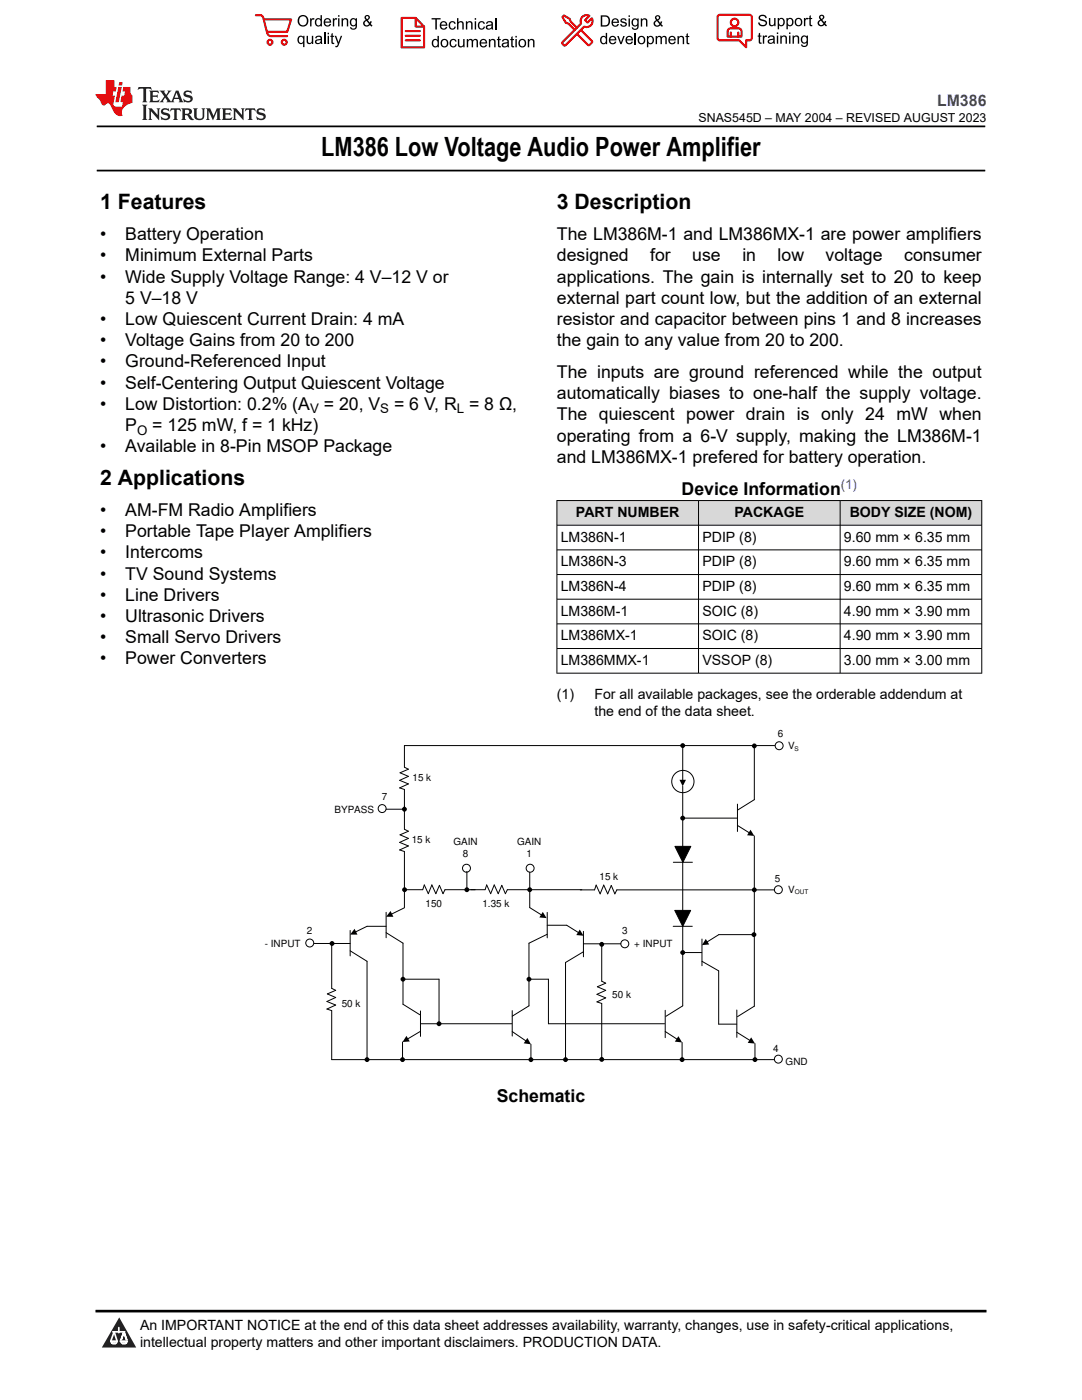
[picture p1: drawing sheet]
<svg xmlns="http://www.w3.org/2000/svg" width="216mm" height="279mm" viewBox="0 0 216 279" stroke-linecap="round" stroke-linejoin="round" font-family="sans-serif">
<path d="M19.3 25.2h177.3M19.3 34h177.3" fill="none" stroke="#000" stroke-width=".35"/>
<g fill="#d8d8d8">
<path d="M111.1 99.9h84.8v4.9h-84.8z" fill-rule="evenodd"/>
<path d="M111.2 100h28.1v4.8h-28.1z" fill-rule="evenodd"/>
<path d="M139.4 100h28.2v4.8h-28.2z" fill-rule="evenodd"/>
<path d="M167.7 100h28.1v4.8h-28.1z" fill-rule="evenodd"/>
</g>
<g fill="none" stroke="#000" stroke-width=".2">
<path d="M111.1 99.9h84.9M111.1 99.8v34.6M139.4 99.8v34.6M167.6 99.8v34.6M195.9 99.8v34.6M111.1 104.8h84.9M111.1 109.7h84.9M111.1 114.7h84.9M111.1 119.6h84.9M111.1 124.5h84.9M111.1 129.4h84.9M111.1 134.3h84.9"/>
<path d="M136.2 148.8v7M136.2 156.9v43.8l-3.3 2.1M150.2 148.9h.3v10.7l-3.3 2.1M154.6 148.8h-73.9v4.3l.8 .4-1.7 .7 1.7 .7-1.8 .8 1.8 .7-1.8 .8 1 .4v7.9l.8 .4-1.7 .7 1.7 .7-1.8 .8 1.8 .7-1.8 .8 1 .3v11.2M77 161.5h3.7M80.4 177.6h3.9l.4-1 .8 1.8 .7-1.8 .8 1.8 .7-1.7 .7 1.7 .4-.8h8l.3-1 .8 1.8 .7-1.8 .8 1.8 .7-1.7 .7 1.7 .4-.8h14.9M93.2 173.9v3.7M105.7 174.1v7l2.4 1.5M115.8 177.6h2.8l.4-1 .8 1.8 .7-1.8 .8 1.8 .7-1.7 .7 1.7 .4-.8h31.4M134.4 172.1h3.8M134.7 168.9h3.1l-1.5 3.2zM135.9 163.3h11.2"/>
<path d="M147.2 160.5v5.4M147.2 164.7l2.4 1.5M150.5 166.8v34l-3.3 2.1M62.7 188.3h7.2M66.2 188.3v8.9l.8 .4-1.7 .8 1.7 .7-1.8 .8 1.8 .7-1.8 .8 1 .3v9.8h88.3M69.9 185.7v5.1M69.9 189.8l3.3 2v19.7M77 184.9h-3.8l-2.3 1.1M77 182.1v5.1M77 186.1l3.4 2.1v12.2l3.4 2.1M80.1 195.4h7.5v8.9M80.7 181.2l-2.6 1.3"/>
<path d="M105.2 195.4h4.2v8.9h23.2M109.2 186.5l-3.7 1.7v12.5l-3.3 2.1M109.2 182.1v5.1M109.2 184.7h3.9l2.4 1.4M116.4 189.9l-3.6 2.2v19.4M116.4 185.9v5M116.4 188.4h7.5M119.8 188.5h.3v7.3l.8 .4-1.7 .7 1.7 .7-1.8 .8 1.8 .8-1.8 .7 1 .4v11.1h-.3M134.3 184.9h3.8M134.6 181.7h3.2l-1.6 3.2zM135.9 190.1h4.1M140.1 187.4v5.3"/>
<path d="M140.1 191.8l3.3 2v10.6h3.6M150.4 186.5h-7l-2.4 1.5M80.3 208v3.5M83.9 205.8l-2.6 1.6M83.9 201.8v5M83.9 204.3h18.2M102.2 201.7v5.1M102.2 205.9l2.8 1.9M105.9 208.4v3.1M132.7 201.6v5.5M132.7 205.9l2.4 1.5M136.1 208v3.5"/>
<path d="M147 206l2.7 1.7M147 201.6v5.4M150.6 208.3v3.2"/>
<circle cx="136.3" cy="156" r="2.22"/>
<circle cx="155.5" cy="148.8" r=".79"/>
<circle cx="76.3" cy="161.4" r=".79"/>
<circle cx="93.1" cy="173.3" r=".79"/>
<circle cx="105.8" cy="173.3" r=".79"/>
<circle cx="155.3" cy="177.6" r=".79"/>
<circle cx="61.8" cy="188.2" r=".79"/>
<circle cx="124.7" cy="188.4" r=".79"/>
<circle cx="155.3" cy="211.4" r=".79"/>
</g>
<g fill="#000">
<path d="M135.6 155.6h1.3l-.7 1.3zM134.7 168.9h3.1l-1.5 3.2zM149.8 165.6l.7 1.2-1.4-.1zM70.8 185.4l.5 1.1h-1.4zM77.9 181.8l.6 1.2h-1.5zM108.3 182l.8 1.2-1.5-.1zM115.7 185.5l.7 1.2-1.4-.1zM134.6 181.7h3.2l-1.6 3.2zM140.8 187.4l.7 1.1-1.4 .1zM81.1 206.7l.7 1.1-1.5 .2zM105.2 207.1l.7 1.3-1.4-.2zM135.4 206.8l.7 1.2-1.4-.1z"/>
<path d="M149.9 207l.7 1.3-1.4-.2z"/>
<circle cx="136.2" cy="148.8" r=".49"/>
<circle cx="150.5" cy="148.9" r=".49"/>
<circle cx="80.7" cy="161.5" r=".49"/>
<circle cx="80.7" cy="177.6" r=".49"/>
<circle cx="93.2" cy="177.6" r=".49"/>
<circle cx="105.7" cy="177.6" r=".49"/>
<circle cx="136.2" cy="163.3" r=".49"/>
<circle cx="150.5" cy="177.6" r=".49"/>
<circle cx="66.3" cy="188.3" r=".49"/>
<circle cx="80.4" cy="195.4" r=".49"/>
<circle cx="105.6" cy="195.4" r=".49"/>
<circle cx="120.1" cy="188.5" r=".49"/>
<circle cx="136.2" cy="190.1" r=".49"/>
<circle cx="150.4" cy="186.5" r=".49"/>
<circle cx="73.2" cy="211.5" r=".49"/>
<circle cx="80.3" cy="211.5" r=".49"/>
<circle cx="87.6" cy="204.3" r=".49"/>
<circle cx="105.9" cy="211.5" r=".49"/>
<circle cx="112.8" cy="211.5" r=".49"/>
<circle cx="120.1" cy="211.4" r=".49"/>
<circle cx="136.1" cy="211.5" r=".49"/>
<circle cx="150.6" cy="211.5" r=".49"/>
</g>
<path d="M0 0h215.9v23.8h-215.9z" fill-rule="evenodd" fill="#fff"/>
<path d="M27.7 17.4l-.2 .6 .5-.3h.6v.1v2.2l-.2 .4h1l-.2-.4v-2.2v-.1h.5l.5 .3-.1-.6zM29.8 18.1l.2 .4v1.5l-.2 .4h1.9l.1-.6a1.08 1.08 0 0 1-1.3 .2v-.7h.6l.4 .2v-.6l-.4 .2h-.6v-.6l.2-.1a1 1 0 0 1 1 .2l-.1-.5zM31.8 18.1l1 1.1-1 1.2h.9l-.2-.2 .4-.7 .5 .7-.2 .2h1.6l-.2-.2 .1-.4h1l.1 .4-.1 .2h.9l-.2-.3-.8-2h-.5l-1 2.2-.8-1.1 .9-1.1h-.8l.2 .2-.5 .7-.3-.7 .1-.2zM35.2 18.5l.4 1h-.8zM36.8 18.2a.65 .65 0 0 0-.2 .7 .65 .65 0 0 0 .6 .5l.7 .2 .1 .2a.79 .79 0 0 1-.7 .4 .79 .79 0 0 1-.7-.5l.1 .7 .2-.1a.93 .93 0 0 0 1.1 .1 .93 .93 0 0 0 .4-1 1.46 1.46 0 0 0-1.2-.6l-.1-.3a1.09 1.09 0 0 1 1.2 .2l-.2-.6-.1 .1-.6-.2zM28.4 20.9l.2 .4v2.3l-.2 .3h1l-.2-.3v-2.3l.2-.4zM29.6 21.6l.2 .4v1.6l-.2 .3h.8l-.3-.3v-1.4l1.7 1.8v-2l.2-.4h-.8l.2 .2 .1 1.1-1.2-1.3zM32.3 21.8a.65 .65 0 0 0-.2 .7 .65 .65 0 0 0 .7 .4l.6 .2 .1 .2a.79 .79 0 0 1-.7 .4 .79 .79 0 0 1-.7-.5l.1 .7 .2-.1a.93 .93 0 0 0 1.1 .1 .93 .93 0 0 0 .4-.9 1.46 1.46 0 0 0-1.2-.6l-.1-.4a1.09 1.09 0 0 1 1.2 .2l-.2-.6-.1 .1-.6-.1zM34.1 21.6l-.1 .7a.63 .63 0 0 1 .7-.4l.1 1.7-.3 .3h1l-.2-.3v-1.7a.66 .66 0 0 1 .8 .4l-.1-.7zM36.2 21.6l.2 .4v1.6l-.2 .3h.9l-.2-.2v-.7h.5l.1 .2a.79 .79 0 0 0 1.2 .6l-1-.9a.61 .61 0 0 0 .6-.6 .61 .61 0 0 0-.5-.6zM36.9 21.9h.2a.47 .47 0 0 1 .5 .1 .47 .47 0 0 1 .1 .5l-.2 .2h-.6zM38.5 21.6l.2 .2a2.27 2.27 0 0 0 .4 2 1.04 1.04 0 0 0 1.7-.7v-1.3l.2-.2h-.8l.2 .4v1.1a.6 .6 0 0 1-.6 .6 .6 .6 0 0 1-.6-.6v-1.1l.3-.4zM41.1 21.6l.2 .4v1.6l-.2 .3h.7l-.2-.3v-1.5l.9 1.9 .8-1.9v1.5l-.2 .3h1l-.3-.3v-1.6l.3-.4h-.8l-.7 1.5-.7-1.5zM44.3 21.6l.2 .4v1.6l-.2 .3h1.9l.1-.5a1.09 1.09 0 0 1-1.3 .1v-.6h.6l.4 .1v-.6l-.4 .2h-.6v-.6l.2-.1a1.01 1.01 0 0 1 1 .3l-.1-.6zM46.4 21.6l.3 .4v1.6l-.3 .3h.8l-.2-.3v-1.4l1.6 1.8v-2l.2-.4h-.7l.2 .2v1.1l-1.2-1.3zM49 21.6l-.1 .7a.63 .63 0 0 1 .8-.4v1.7l-.3 .3h1l-.2-.3v-1.7a.66 .66 0 0 1 .8 .4l-.1-.7zM51.4 21.8a.65 .65 0 0 0-.2 .7 .65 .65 0 0 0 .6 .4l.6 .2 .2 .2a.79 .79 0 0 1-.8 .4 .79 .79 0 0 1-.6-.5l.1 .7 .2-.1a.93 .93 0 0 0 1 .1 .93 .93 0 0 0 .5-.9 1.46 1.46 0 0 0-1.3-.6l-.1-.4a1.09 1.09 0 0 1 1.3 .2l-.2-.6-.2 .1-.5-.1z" fill="#231f20"/>
<path d="M21.1 16v2.8h-2.1l.1 .3 .9 1a.95 .95 0 0 0 .9 .9 .59 .59 0 0 1 .6-.4 .59 .59 0 0 1 .5 .4l.4 .8a1.59 1.59 0 0 0 2.1 1.3 1.61 1.61 0 0 1 1-2.2l1-.4-.1-1.5a1.59 1.59 0 0 1-.4-1.6h-1.4l-.2 .9h.5l-.1 .8h-.5l-.2 1v.2l.4 .1-.2 .9h-.6a.73 .73 0 0 1-1.1-.7l.3-1.5h-.5l.2-.8h.5l.2-.9h-.5v-1.4zM23.6 17.4l-.6 3h.7l.6-3zM23.8 16.4l-.1 .7h.7l.1-.7z" fill="#ed1c24"/>
<g fill="#000">
<path d="M59.4 4.2a1.12 1.12 0 0 1 2.2 0 1.12 1.12 0 0 1-2.2 0zM59.9 3.5a.89 .89 0 0 0-.1 1.1 .89 .89 0 0 0 1.1 .4 .88 .88 0 0 0 .3-1.3 .88 .88 0 0 0-1.3-.2z" fill-rule="evenodd"/>
<path d="M59.5 7.3l.5-.2 .5 .3v-.3h.3v2.3h-.3v-.8a.74 .74 0 0 1-1 0 .74 .74 0 0 1-.1-1zM59.8 7.5a.57 .57 0 0 0-.2 .7 .57 .57 0 0 0 .8 .2 .57 .57 0 0 0 .1-.7 .57 .57 0 0 0-.7-.2z" fill-rule="evenodd"/>
<path d="M61.9 3.6h.2v.3l.2-.2 .3-.1 .2 .1-.1 .3a.36 .36 0 0 0-.5 0 .36 .36 0 0 0 0 .4v.9h-.3z" fill-rule="evenodd"/>
<path d="M61.2 7.1h.3v.9a.41 .41 0 0 0 .4 .6 .41 .41 0 0 0 .3-.6v-.9h.3v1.7h-.2v-.3a.58 .58 0 0 1-.7 .3 .58 .58 0 0 1-.4-.6z" fill-rule="evenodd"/>
<path d="M63 3.8l.5-.2 .5 .2v-.8h.2v2.3h-.2v-.2a.75 .75 0 0 1-1-.1 .75 .75 0 0 1-.1-1zM63.2 4a.57 .57 0 0 0-.1 .7 .57 .57 0 0 0 .8 .2 .57 .57 0 0 0 .1-.7 .57 .57 0 0 0-.8-.2z" fill-rule="evenodd"/>
<path d="M63 7.3a.74 .74 0 0 1 1-.1 .74 .74 0 0 1 .3 .9v.7h-.3v-.2a.57 .57 0 0 1-.8 .2 .57 .57 0 0 1-.2-.8l1-.3a.41 .41 0 0 0-.4-.4 .41 .41 0 0 0-.4 .4l-.3-.1zM63.2 8.2a.35 .35 0 0 0 .2 .5 .35 .35 0 0 0 .5-.3l.1-.4z" fill-rule="evenodd"/>
<path d="M65.4 6.5h.3v.3h-.3zM65.4 7.1h.3v1.7h-.3z" fill-rule="evenodd"/>
<path d="M64.8 3.8a.76 .76 0 0 1 .9-.1 .76 .76 0 0 1 .4 .8h-1.2a.47 .47 0 0 0 .3 .6 .47 .47 0 0 0 .6-.4l.3 .1a.82 .82 0 0 1-1.3 .3 .82 .82 0 0 1 0-1.3zM65 4l-.1 .3h.9l-.3-.4z" fill-rule="evenodd"/>
<path d="M66.4 3.6h.3v.3l.1-.2 .4-.1 .1 .1-.1 .3a.36 .36 0 0 0-.4 0 .36 .36 0 0 0-.1 .4v.9h-.3z" fill-rule="evenodd"/>
<path d="M66.1 6.7l.3-.1v.5h.3v.3h-.3v.9l.1 .2h.2v.3a.41 .41 0 0 1-.4-.1 .41 .41 0 0 1-.2-.4v-.9h-.2v-.3h.2z" fill-rule="evenodd"/>
<path d="M66.8 7.1h.3l.4 1.4 .5-1.4h.3l-.6 1.7a.57 .57 0 0 1-.8 .6v-.3a.37 .37 0 0 0 .5-.3z" fill-rule="evenodd"/>
<path d="M67.5 3h.2v.3h-.2zM67.5 3.6h.2v1.7h-.2z" fill-rule="evenodd"/>
<path d="M68.2 3.6h.2v.3a.58 .58 0 0 1 .7-.3 .58 .58 0 0 1 .4 .7v1h-.3v-1a.4 .4 0 0 0-.4-.5 .4 .4 0 0 0-.4 .6v.9h-.2z" fill-rule="evenodd"/>
<path d="M70 3.8l.5-.2 .5 .2v-.2h.2v1.5a.71 .71 0 0 1-.5 .8 .71 .71 0 0 1-.8-.5h.2a.46 .46 0 0 0 .6 .3 .46 .46 0 0 0 .3-.6 .78 .78 0 0 1-1.1-.2 .78 .78 0 0 1 .1-1.1zM70.2 4a.53 .53 0 0 0-.1 .8 .53 .53 0 0 0 .8 0 .54 .54 0 0 0 0-.7 .54 .54 0 0 0-.7-.1z" fill-rule="evenodd"/>
<path d="M72.9 3.1a.53 .53 0 0 1 .8 .1 .53 .53 0 0 1-.3 .8l.4 .5 .1-.3 .3 .1-.2 .5 .3 .3-.2 .2-.3-.3a.71 .71 0 0 1-1.2 .1 .71 .71 0 0 1 .4-1.1l-.3-.5zM73 3.5a.3 .3 0 0 0 .6 0 .3 .3 0 0 0-.6 0zM72.9 4.3a.45 .45 0 0 0 0 .7 .45 .45 0 0 0 .7-.2l-.5-.6z" fill-rule="evenodd"/>
<path d="M86.1 3.6h1.8v.3h-.7v2h-.3v-2h-.8z" fill-rule="evenodd"/>
<path d="M86.3 8l.5-.2 .5 .2v-.8h.3v2.2h-.3v-.2a.76 .76 0 0 1-1 0 .76 .76 0 0 1-.1-1zM86.6 8.1a.58 .58 0 0 0-.2 .8 .58 .58 0 0 0 .8 .2 .58 .58 0 0 0 .1-.8 .58 .58 0 0 0-.7-.2z" fill-rule="evenodd"/>
<path d="M88.2 7.9a.81 .81 0 0 1 1.1 .2 .81 .81 0 0 1-.2 1.1 .81 .81 0 0 1-1.1-.1l-.1-.8zM88.3 8.1a.57 .57 0 0 0 0 .9 .57 .57 0 0 0 .8 0 .57 .57 0 0 0 0-.8 .57 .57 0 0 0-.8-.1z" fill-rule="evenodd"/>
<path d="M88 4.4a.77 .77 0 0 1 .9-.1 .77 .77 0 0 1 .4 .8h-1.3a.48 .48 0 0 0 .4 .6 .48 .48 0 0 0 .6-.3h.3a.83 .83 0 0 1-1.3 .4 .83 .83 0 0 1 0-1.4zM88.2 4.6l-.2 .3h1l-.3-.4z" fill-rule="evenodd"/>
<path d="M89.7 4.4a.7 .7 0 0 1 1.2 .3l-.2 .1a.45 .45 0 0 0-.6-.3 .45 .45 0 0 0-.3 .6 .45 .45 0 0 0 .3 .6 .45 .45 0 0 0 .6-.4h.3a.76 .76 0 0 1-1.1 .6 .76 .76 0 0 1-.3-1.1z" fill-rule="evenodd"/>
<path d="M89.9 8a.7 .7 0 0 1 1.2 .3h-.3a.45 .45 0 0 0-.5-.3 .45 .45 0 0 0-.3 .6 .45 .45 0 0 0 .3 .6 .45 .45 0 0 0 .6-.4l.2 .1a.76 .76 0 0 1-1 .5 .76 .76 0 0 1-.4-1.1z" fill-rule="evenodd"/>
<path d="M91.2 3.6h.3v.8a.59 .59 0 0 1 .7-.2 .59 .59 0 0 1 .3 .7v1h-.2v-1a.4 .4 0 0 0-.5-.4 .4 .4 0 0 0-.3 .5v.9h-.3z" fill-rule="evenodd"/>
<path d="M91.4 7.8h.2v.9a.41 .41 0 0 0 .5 .5 .41 .41 0 0 0 .3-.5v-.9h.3v1.6h-.3v-.2a.58 .58 0 0 1-.7 .3 .58 .58 0 0 1-.3-.7z" fill-rule="evenodd"/>
<path d="M93 4.2h.2v.3a.59 .59 0 0 1 .7-.3 .59 .59 0 0 1 .4 .7v1h-.3v-1a.41 .41 0 0 0-.4-.5 .41 .41 0 0 0-.4 .6v.9h-.2z" fill-rule="evenodd"/>
<path d="M93.1 7.8h.3v.2a.56 .56 0 0 1 1 0 .54 .54 0 0 1 .6-.2 .54 .54 0 0 1 .4 .5v1.1h-.3v-1a.34 .34 0 0 0-.3-.4 .34 .34 0 0 0-.4 .3v1.1h-.3v-1a.38 .38 0 0 0-.5-.4 .38 .38 0 0 0-.2 .6v.8h-.3z" fill-rule="evenodd"/>
<path d="M94.7 3.6h.3v.3h-.3zM94.7 4.2h.3v1.7h-.3z" fill-rule="evenodd"/>
<path d="M95.5 4.4a.7 .7 0 0 1 1.3 .3l-.3 .1a.45 .45 0 0 0-.6-.3 .45 .45 0 0 0-.3 .6 .45 .45 0 0 0 .3 .6 .45 .45 0 0 0 .6-.4h.3a.76 .76 0 0 1-1.1 .6 .76 .76 0 0 1-.3-1.1z" fill-rule="evenodd"/>
<path d="M95.9 8a.77 .77 0 0 1 .9-.2 .77 .77 0 0 1 .4 .9h-1.2a.48 .48 0 0 0 .3 .5 .48 .48 0 0 0 .6-.3h.3a.83 .83 0 0 1-1.3 .4 .83 .83 0 0 1 0-1.3zM96.1 8.1l-.1 .4h.9l-.2-.5z" fill-rule="evenodd"/>
<path d="M97.5 7.8h.3v.2a.59 .59 0 0 1 .7-.2 .59 .59 0 0 1 .4 .6v1h-.3v-1a.41 .41 0 0 0-.5-.4 .41 .41 0 0 0-.3 .5v.9h-.3z" fill-rule="evenodd"/>
<path d="M97.1 4.4a.74 .74 0 0 1 1-.1 .74 .74 0 0 1 .3 .9v.7h-.3v-.2a.59 .59 0 0 1-.8 .2 .59 .59 0 0 1-.3-.8l1.1-.3a.42 .42 0 0 0-.4-.4 .42 .42 0 0 0-.5 .4l-.2-.1zM97.3 5.3a.36 .36 0 0 0 .2 .5 .36 .36 0 0 0 .5-.2l.1-.5z" fill-rule="evenodd"/>
<path d="M99.4 7.4l.2-.2v.6h.3v.2h-.3v1l.1 .2h.2l.1 .2a.41 .41 0 0 1-.5 0 .41 .41 0 0 1-.1-.4v-1h-.2v-.2h.2z" fill-rule="evenodd"/>
<path d="M100.3 8a.74 .74 0 0 1 .9-.2 .74 .74 0 0 1 .3 .9l.1 .7h-.3v-.2a.59 .59 0 0 1-.8 .3 .59 .59 0 0 1-.3-.8l1-.3a.42 .42 0 0 0-.3-.4 .42 .42 0 0 0-.5 .3h-.3zM100.5 8.8a.36 .36 0 0 0 .1 .5 .36 .36 0 0 0 .5-.2l.2-.5z" fill-rule="evenodd"/>
<path d="M102 7.4l.3-.2v.6h.3v.2h-.3v1l.1 .2h.2v.2a.41 .41 0 0 1-.5 0 .41 .41 0 0 1-.1-.4v-1h-.2v-.2h.2z" fill-rule="evenodd"/>
<path d="M102.8 7.2h.3v.3h-.3zM102.8 7.8h.3v1.6h-.3z" fill-rule="evenodd"/>
<path d="M103.7 7.9a.81 .81 0 0 1 1.1 .2 .81 .81 0 0 1-.1 1.1 .81 .81 0 0 1-1.2-.1v-.8zM103.9 8.1a.57 .57 0 0 0-.1 .9 .57 .57 0 0 0 .8 0 .57 .57 0 0 0 0-.8 .57 .57 0 0 0-.7-.1z" fill-rule="evenodd"/>
<path d="M105.3 7.8h.3v.2a.59 .59 0 0 1 .7-.2 .59 .59 0 0 1 .4 .6v1h-.3v-1a.41 .41 0 0 0-.5-.4 .41 .41 0 0 0-.3 .5v.9h-.3z" fill-rule="evenodd"/>
<path d="M119.9 3.1h.7a1.12 1.12 0 0 1 1.1 1.1 1.12 1.12 0 0 1-1 1.1h-.8zM120.2 3.3v1.7h.4a.86 .86 0 0 0 .8-.8 .86 .86 0 0 0-.8-.9z" fill-rule="evenodd"/>
<path d="M119.9 7.4l.5-.3 .5 .3v-.8h.2v2.2h-.2v-.2a.75 .75 0 0 1-1 0 .75 .75 0 0 1-.1-1zM120.1 7.5a.57 .57 0 0 0-.1 .8 .57 .57 0 0 0 .8 .2 .57 .57 0 0 0 .1-.8 .57 .57 0 0 0-.8-.2z" fill-rule="evenodd"/>
<path d="M121.7 7.4a.76 .76 0 0 1 .9-.2 .76 .76 0 0 1 .4 .9h-1.2a.47 .47 0 0 0 .3 .5 .47 .47 0 0 0 .6-.3h.3a.82 .82 0 0 1-1.3 .4 .82 .82 0 0 1 0-1.3zM121.9 7.5l-.1 .3h.9l-.3-.4z" fill-rule="evenodd"/>
<path d="M122.2 3.9a.76 .76 0 0 1 .9-.2 .76 .76 0 0 1 .4 .9h-1.2a.47 .47 0 0 0 .4 .5 .47 .47 0 0 0 .5-.3h.3a.82 .82 0 0 1-1.3 .4 .82 .82 0 0 1 0-1.3zM122.5 4l-.2 .3h.9l-.2-.4z" fill-rule="evenodd"/>
<path d="M123.9 3.8a.71 .71 0 0 1 1.1 .3h-.2a.32 .32 0 0 0-.4-.3 .32 .32 0 0 0-.3 .4h.1a.75 .75 0 0 1 .9 .8 .72 .72 0 0 1-.7 .3 .72 .72 0 0 1-.7-.5h.3a.36 .36 0 0 0 .4 .4 .36 .36 0 0 0 .3-.5 .8 .8 0 0 1-.9-.7z" fill-rule="evenodd"/>
<path d="M123.2 7.2h.3l.4 1.3 .5-1.3h.3l-.7 1.6h-.2z" fill-rule="evenodd"/>
<path d="M125.4 3.1h.3v.3h-.3zM125.4 3.7h.3v1.6h-.3z" fill-rule="evenodd"/>
<path d="M125 7.4a.76 .76 0 0 1 .9-.2 .76 .76 0 0 1 .4 .9h-1.2a.47 .47 0 0 0 .3 .5 .47 .47 0 0 0 .6-.3h.3a.82 .82 0 0 1-1.3 .4 .82 .82 0 0 1 0-1.3zM125.2 7.5l-.1 .3h.9l-.2-.4z" fill-rule="evenodd"/>
<path d="M126.2 3.9l.5-.3 .5 .3v-.2h.2v1.4a.71 .71 0 0 1-.5 .8 .71 .71 0 0 1-.8-.5l.2 .1a.46 .46 0 0 0 .6 .2 .46 .46 0 0 0 .3-.6 .78 .78 0 0 1-1.1-.1 .78 .78 0 0 1 .1-1.1zM126.4 4a.53 .53 0 0 0-.1 .8 .53 .53 0 0 0 .8 0 .54 .54 0 0 0 0-.7 .54 .54 0 0 0-.7-.1z" fill-rule="evenodd"/>
<path d="M127.5 7.3a.8 .8 0 0 1 1.1 .2 .8 .8 0 0 1-.1 1.1 .8 .8 0 0 1-1.2-.1v-.8zM127.7 7.5a.56 .56 0 0 0-.1 .9 .56 .56 0 0 0 .8-.1 .56 .56 0 0 0 0-.7 .56 .56 0 0 0-.7-.1z" fill-rule="evenodd"/>
<path d="M127.9 3.7h.2v.2a.58 .58 0 0 1 .7-.2 .58 .58 0 0 1 .4 .6v1h-.3v-1a.4 .4 0 0 0-.4-.4 .4 .4 0 0 0-.4 .5v.9h-.2z" fill-rule="evenodd"/>
<path d="M129.1 7.2h.2v.2a.72 .72 0 0 1 1-.1 .72 .72 0 0 1 .2 1 .64 .64 0 0 1-.5 .5 .64 .64 0 0 1-.6-.2v.8h-.3zM129.5 7.5a.56 .56 0 0 0-.2 .8 .56 .56 0 0 0 .8 .2 .56 .56 0 0 0 .1-.8 .56 .56 0 0 0-.7-.2z" fill-rule="evenodd"/>
<path d="M130.8 7.2h.3v.2a.55 .55 0 0 1 .9 0 .53 .53 0 0 1 .6-.3 .53 .53 0 0 1 .4 .6v1.1h-.2v-1a.34 .34 0 0 0-.3-.4 .34 .34 0 0 0-.4 .3v1.1h-.3v-1a.37 .37 0 0 0-.5-.4 .37 .37 0 0 0-.2 .6v.8h-.3z" fill-rule="evenodd"/>
<path d="M130.8 3.2a.53 .53 0 0 1 .9 .1 .53 .53 0 0 1-.4 .8l.4 .5 .2-.4 .2 .1-.2 .5 .4 .3-.2 .3-.3-.4a.71 .71 0 0 1-1.2 .1 .71 .71 0 0 1 .3-1.1l-.2-.5zM130.9 3.6a.3 .3 0 0 0 .6 0 .3 .3 0 0 0-.6 0zM130.9 4.3a.45 .45 0 0 0 0 .7 .45 .45 0 0 0 .7-.2l-.5-.6z" fill-rule="evenodd"/>
<path d="M133.6 7.4a.76 .76 0 0 1 .9-.2 .76 .76 0 0 1 .3 .9h-1.2a.47 .47 0 0 0 .4 .5 .47 .47 0 0 0 .6-.3h.2a.82 .82 0 0 1-1.2 .4 .82 .82 0 0 1 0-1.3zM133.8 7.5l-.2 .3h1l-.3-.4z" fill-rule="evenodd"/>
<path d="M135.2 7.2h.2v.2a.58 .58 0 0 1 .7-.2 .58 .58 0 0 1 .4 .6v1h-.3v-1a.4 .4 0 0 0-.4-.4 .4 .4 0 0 0-.3 .5v.9h-.3z" fill-rule="evenodd"/>
<path d="M137 6.8l.3-.2v.6h.2v.2h-.2v1v.2h.2l.1 .2a.41 .41 0 0 1-.5 0 .41 .41 0 0 1-.1-.5v-.9h-.2v-.2h.2z" fill-rule="evenodd"/>
<path d="M151.6 3.1a.88 .88 0 0 1 1.4 .5h-.3a.49 .49 0 0 0-.5-.5 .49 .49 0 0 0-.5 .6l.1 .1a1.06 1.06 0 0 1 1.2 1 .95 .95 0 0 1-.9 .4 .95 .95 0 0 1-.8-.7h.3a.58 .58 0 0 0 .6 .5 .58 .58 0 0 0 .5-.6l-.2-.1a.95 .95 0 0 1-1.1-.9z" fill-rule="evenodd"/>
<path d="M151.4 6.7l.3-.2v.6h.2v.2h-.2v1v.2h.2l.1 .2a.41 .41 0 0 1-.5 0 .41 .41 0 0 1-.1-.5v-.9h-.2v-.2h.2z" fill-rule="evenodd"/>
<path d="M152.2 7.1h.3v.2l.1-.2h.4h.1l-.1 .3a.36 .36 0 0 0-.4 0 .36 .36 0 0 0-.1 .5v.8h-.3z" fill-rule="evenodd"/>
<path d="M153.3 7.3a.74 .74 0 0 1 1-.2 .74 .74 0 0 1 .3 .9l.1 .7h-.3l-.1-.2a.57 .57 0 0 1-.8 .3 .57 .57 0 0 1-.1-.9l.9-.2a.41 .41 0 0 0-.4-.4 .41 .41 0 0 0-.4 .3h-.3zM153.5 8.1a.35 .35 0 0 0 .2 .5 .35 .35 0 0 0 .5-.2l.1-.5z" fill-rule="evenodd"/>
<path d="M153.4 3.6h.3v.9a.41 .41 0 0 0 .4 .5 .41 .41 0 0 0 .4-.5v-.9h.2v1.6h-.2v-.2a.58 .58 0 0 1-.7 .2 .58 .58 0 0 1-.4-.6z" fill-rule="evenodd"/>
<path d="M155 6.5h.3v.3h-.3zM155 7.1h.3v1.6h-.3z" fill-rule="evenodd"/>
<path d="M155.2 3.6h.2v.2a.72 .72 0 0 1 1-.1 .72 .72 0 0 1 .2 1 .64 .64 0 0 1-.5 .5 .64 .64 0 0 1-.6-.2v.8h-.3zM155.6 3.9a.56 .56 0 0 0-.2 .8 .56 .56 0 0 0 .8 .2 .56 .56 0 0 0 .1-.8 .56 .56 0 0 0-.7-.2z" fill-rule="evenodd"/>
<path d="M155.7 7.1h.3v.2a.58 .58 0 0 1 .7-.2 .58 .58 0 0 1 .3 .6v1h-.3v-1a.4 .4 0 0 0-.4-.4 .4 .4 0 0 0-.3 .5v.9h-.3z" fill-rule="evenodd"/>
<path d="M156.9 3.6h.3v.2a.72 .72 0 0 1 .9-.1 .72 .72 0 0 1 .2 1 .64 .64 0 0 1-.4 .5 .64 .64 0 0 1-.7-.2v.8h-.3zM157.3 3.9a.56 .56 0 0 0-.1 .8 .56 .56 0 0 0 .7 .2 .56 .56 0 0 0 .2-.8 .56 .56 0 0 0-.8-.2z" fill-rule="evenodd"/>
<path d="M157.4 6.5h.3v.3h-.3zM157.4 7.1h.3v1.6h-.3z" fill-rule="evenodd"/>
<path d="M158.1 7.1h.3v.2a.58 .58 0 0 1 .7-.2 .58 .58 0 0 1 .4 .6v1h-.3v-1a.4 .4 0 0 0-.5-.4 .4 .4 0 0 0-.3 .5v.9h-.3z" fill-rule="evenodd"/>
<path d="M158.8 3.7a.8 .8 0 0 1 1.1 .2 .8 .8 0 0 1-.1 1.1 .8 .8 0 0 1-1.1-.1l-.1-.8zM159 3.9a.56 .56 0 0 0-.1 .9 .56 .56 0 0 0 .9 0 .56 .56 0 0 0-.1-.8 .56 .56 0 0 0-.7-.1z" fill-rule="evenodd"/>
<path d="M160 7.3l.5-.2 .5 .2v-.2h.2v1.4a.71 .71 0 0 1-.5 .9 .71 .71 0 0 1-.9-.5h.3a.46 .46 0 0 0 .6 .2 .46 .46 0 0 0 .2-.6 .78 .78 0 0 1-1-.1 .78 .78 0 0 1 .1-1.1zM160.2 7.4a.53 .53 0 0 0-.1 .8 .53 .53 0 0 0 .8 0 .54 .54 0 0 0 0-.7 .54 .54 0 0 0-.7-.1z" fill-rule="evenodd"/>
<path d="M160.4 3.6h.3v.2l.1-.2h.4h.1l-.1 .3a.36 .36 0 0 0-.4 0 .36 .36 0 0 0-.1 .5v.8h-.3z" fill-rule="evenodd"/>
<path d="M161.5 3.2l.3-.2v.6h.3v.2h-.3v1v.2h.3v.2a.41 .41 0 0 1-.5 0 .41 .41 0 0 1-.1-.5v-.9h-.2v-.2h.2z" fill-rule="evenodd"/>
<path d="M163.6 3.1a.53 .53 0 0 1 .8 .1 .53 .53 0 0 1-.3 .8l.4 .5 .1-.3h.3l-.2 .5 .3 .3-.2 .3-.3-.3a.71 .71 0 0 1-1.2 .1 .71 .71 0 0 1 .4-1.2l-.3-.5zM163.7 3.5a.3 .3 0 0 0 .5 0 .3 .3 0 0 0-.5 0zM163.6 4.2a.45 .45 0 0 0 0 .8 .45 .45 0 0 0 .7-.3l-.5-.6z" fill-rule="evenodd"/>
</g>
<path d="M64.8 6.5v2.3M98.9 3.6v2.3M126.8 6.6v2.2" fill="none" stroke="#000" stroke-width=".28"/>
<g fill="none" stroke="#de0000" stroke-width=".42">
<path d="M51.1 3l1 .1a1.4 1.4 0 0 1 .6 1.2l.7 2.5a.95 .95 0 0 0 1.1 .4h2.8M52.7 3.9h5.4l-.8 2.4h-4M80.1 3.6h2.8v1.7h1.7v4.2h-4.5zM81 7.1h2.8M81 6.2h2.8M81 8.1h2.8M82.9 3.6l1.7 1.7M115.1 5.5l-1.3-1.2-.1-.5-1.2-.7-.3 .3 .7 1.1 .5 .2 1.3 1.3M115.9 6l2.2 2.2v.3l-.5 .5h-.3l-2.2-2.2zM115.9 6l.7-.7a1.19 1.19 0 0 0 1.3-.3 1.19 1.19 0 0 0 .2-1.4l-.9 .9-.4-.5 .8-.8a1.19 1.19 0 0 0-1.4 .1 1.19 1.19 0 0 0-.2 1.4l-3.8 3.7v.3l.3 .3h.3l2.3-2.2M143.2 3.2l.4-.2h6l.4 .2v4.4l-.2 .4-.9 .1v1.3l-1.4-1.3h-3.9l-.4-.3zM145.4 5.8l.4-.1h1.6a.61 .61 0 0 1 .6 .6v1h-2.8v-1z"/>
<path d="M145.8 6.5v.8M147.3 6.5v.8"/>
<circle cx="53.9" cy="8.4" r=".49"/>
<circle cx="56.7" cy="8.4" r=".49"/>
<circle cx="146.6" cy="4.5" r=".75"/>
</g>
<path d="M0 261.4h215.9v18h-215.9z" fill-rule="evenodd" fill="#fff"/>
<path d="M23.8 262.9l3.4 6h-6.9z" fill="#231f20"/>
<path d="M22.1 267.7h1.3l-.4 .5h-.3a.55 .55 0 0 1-.6-.5z" fill-rule="evenodd" fill="#fff"/>
<path d="M22.1 267.7h1.3l-.4 .5h-.3a.55 .55 0 0 1-.6-.5z" fill="none" stroke="#231f20" stroke-width=".34"/>
<path d="M22.1 267.7h1.3l-.4 .5h-.5zM22.6 265.8h.1M22.6 265.8h2.3zM23.7 265.9h.1M23.7 264.9v1zM24 267.7h.1" fill="none" stroke="#fff" stroke-width=".34"/>
<path d="M24.7 265.8l-.7 1.9z" fill="#fff"/>
<path d="M24.7 265.8l-.7 1.9z" fill="none" stroke="#fff" stroke-width=".34"/>
<path d="M24.7 265.8l.7 1.9z" fill="#fff"/>
<path d="M22.8 265.8l-.7 1.9zM22.8 265.8l.6 1.9zM24.7 265.8l.7 1.9zM25.3 267.7h.1" fill="none" stroke="#fff" stroke-width=".34"/>
<path d="M24.1 267.7h1.3a.65 .65 0 0 1-.6 .5 .65 .65 0 0 1-.7-.5z" fill-rule="evenodd" fill="#fff"/>
<path d="M24.1 267.7h1.3a.65 .65 0 0 1-.6 .5 .65 .65 0 0 1-.7-.5z" fill="none" stroke="#231f20" stroke-width=".34"/>
<path d="M24 267.7h.1M24.1 267.7h1.3l-.4 .5h-.5z" fill="none" stroke="#fff" stroke-width=".34"/>
<path d="M19 261.7h177.8" fill="none" stroke="#000" stroke-width=".53"/>
<text font-size="5.3" x="64.1" y="31.2">LM386 Low Voltage Audio Power Amplifier</text>
<g font-size="4.2">
<text x="20" y="41.8">1 Features</text>
<text x="111.1" y="41.8">3 Description</text>
<text x="20" y="96.8">2 Applications</text>
</g>
<g font-size="3.5">
<text x="20" y="47.9">•</text>
<text x="25" y="47.9">Battery Operation</text>
<text x="111.1" y="47.9">The LM386M-1 and LM386MX-1 are power amplifiers</text>
<text x="20" y="52.2">•</text>
<text x="25" y="52.2">Minimum External Parts</text>
<text x="111.1" y="52.2">designed</text>
<text x="129.7" y="52.2">for</text>
<text x="138.1" y="52.2">use</text>
<text x="148.1" y="52.2">in</text>
<text x="155.2" y="52.2">low</text>
<text x="164.7" y="52.2">voltage</text>
<text x="180.4" y="52.2">consumer</text>
<text x="20" y="56.4">•</text>
<text x="25" y="56.4">Wide Supply Voltage Range: 4 V–12 V or</text>
<text x="111.1" y="56.4">applications. The gain is internally set to 20 to keep</text>
<text x="20" y="64.9">•</text>
<text x="25" y="60.6">5 V–18 V</text>
<text x="25" y="64.9">Low Quiescent Current Drain: 4 mA</text>
<text x="111.1" y="60.6">external part count low, but the addition of an external</text>
<text x="111.1" y="64.9">resistor and capacitor between pins 1 and 8 increases</text>
<text x="20" y="69.1">•</text>
<text x="25" y="69.1">Voltage Gains from 20 to 200</text>
<text x="111.1" y="69.1">the gain to any value from 20 to 200.</text>
<text x="20" y="73.3">•</text>
<text x="20" y="77.6">•</text>
<text x="25" y="73.3">Ground-Referenced Input</text>
<text x="25" y="77.6">Self-Centering Output Quiescent Voltage</text>
<text x="111.1" y="75.5">The inputs are ground referenced while the output</text>
<text x="20" y="81.8">•</text>
<text x="25" y="81.8">Low Distortion: 0.2% (A</text>
<text x="64.6" y="81.8">= 20, V</text>
<text x="78.6" y="81.8">= 6 V, R = 8 Ω,</text>
<text x="111.1" y="79.7">automatically biases to one-half the supply voltage.</text>
<text x="111.1" y="83.9">The quiescent power drain is only 24 mW when</text>
<text x="25" y="86">P</text>
<text x="30.4" y="86">= 125 mW, f = 1 kHz)</text>
<text x="111.1" y="88.2">operating from a 6-V supply, making the LM386M-1</text>
<text x="20" y="90.3">•</text>
<text x="25" y="90.3">Available in 8-Pin MSOP Package</text>
<text x="111.1" y="92.4">and LM386MX-1 prefered for battery operation.</text>
<text x="136" y="98.7">Device Information</text>
<text x="20" y="103">•</text>
<text x="20" y="107.2">•</text>
<text x="25" y="103">AM-FM Radio Amplifiers</text>
<text x="25" y="107.2">Portable Tape Player Amplifiers</text>
<text x="20" y="111.4">•</text>
<text x="25" y="111.4">Intercoms</text>
<text x="20" y="115.7">•</text>
<text x="20" y="119.9">•</text>
<text x="25" y="115.7">TV Sound Systems</text>
<text x="25" y="119.9">Line Drivers</text>
<text x="20" y="124.1">•</text>
<text x="25" y="124.1">Ultrasonic Drivers</text>
<text x="20" y="128.4">•</text>
<text x="25" y="128.4">Small Servo Drivers</text>
<text x="20" y="132.6">•</text>
<text x="25" y="132.6">Power Converters</text>
<text x="99.1" y="219.9">Schematic</text>
</g>
<text font-size="3.2" fill="#00f" x="187" y="21.1">LM386</text>
<g font-size="2.8">
<text x="114.9" y="103.2">PART NUMBER</text>
<text x="146.6" y="103.2">PACKAGE</text>
<text x="169.5" y="103.2">BODY SIZE (NOM)</text>
<text x="111.9" y="108.1">LM386N-1</text>
<text x="111.9" y="113">LM386N-3</text>
<text x="140.2" y="108.1">PDIP (8)</text>
<text x="140.2" y="113">PDIP (8)</text>
<text x="168.4" y="108.1">9.60 mm × 6.35 mm</text>
<text x="168.4" y="113">9.60 mm × 6.35 mm</text>
<text x="111.9" y="117.9">LM386N-4</text>
<text x="140.2" y="117.9">PDIP (8)</text>
<text x="168.4" y="117.9">9.60 mm × 6.35 mm</text>
<text x="111.9" y="122.9">LM386M-1</text>
<text x="140.2" y="122.9">SOIC (8)</text>
<text x="168.4" y="122.9">4.90 mm × 3.90 mm</text>
<text x="111.9" y="127.8">LM386MX-1</text>
<text x="140.2" y="127.8">SOIC (8)</text>
<text x="168.4" y="127.8">4.90 mm × 3.90 mm</text>
<text x="111.9" y="132.7">LM386MMX-1</text>
<text x="140.2" y="132.7">VSSOP (8)</text>
<text x="168.4" y="132.7">3.00 mm × 3.00 mm</text>
<text x="111.1" y="139.5">(1)</text>
<text x="118.6" y="139.5">For all available packages, see the orderable addendum at</text>
<text x="118.6" y="142.9">the end of the data sheet.</text>
<text x="27.9" y="265.5">An IMPORTANT NOTICE at the end of this data sheet addresses availability, warranty, changes, use in safety-critical applications,</text>
<text x="27.9" y="268.9">intellectual property matters and other important disclaimers. PRODUCTION DATA.</text>
</g>
<g font-size="2.6">
<text x="61.9" y="82.5">V</text>
<text x="75.9" y="82.5">S</text>
<text x="91.1" y="82.5">L</text>
<text x="27.4" y="86.7">O</text>
</g>
<text font-size="2.6" fill="#00f" x="167.8" y="97.6">(1)</text>
<text font-size="2.5" x="139.4" y="24.3">SNAS545D – MAY 2004 – REVISED AUGUST 2023</text>
<g font-size="2">
<text x="155.2" y="147">6</text>
<text x="157.2" y="149.6">V</text>
<text x="82.3" y="155.9">15 k</text>
<text x="76.2" y="159.7">7</text>
<text x="66.7" y="162.3">BYPASS</text>
<text x="82.2" y="168.3">15 k</text>
<text x="90.5" y="168.7">GAIN</text>
<text x="92.4" y="171.1">8</text>
<text x="103.2" y="168.7">GAIN</text>
<text x="105.1" y="171.1">1</text>
<text x="119.6" y="175.6">15 k</text>
<text x="154.6" y="175.9">5</text>
<text x="157.3" y="178.2">V</text>
<text x="84.9" y="181">150</text>
<text x="96.3" y="181">1.35 k</text>
<text x="52.8" y="188.9">- INPUT</text>
<text x="61.3" y="186.4">2</text>
<text x="124.1" y="186.4">3</text>
<text x="126.6" y="188.9">+ INPUT</text>
<text x="68.2" y="201">50 k</text>
<text x="122.2" y="199.1">50 k</text>
<text x="154.3" y="209.9">4</text>
<text x="156.8" y="212.4">GND</text>
</g>
<g font-size="1.3">
<text x="158.6" y="149.9">S</text>
<text x="158.6" y="178.4">OUT</text>
</g>
</svg>
